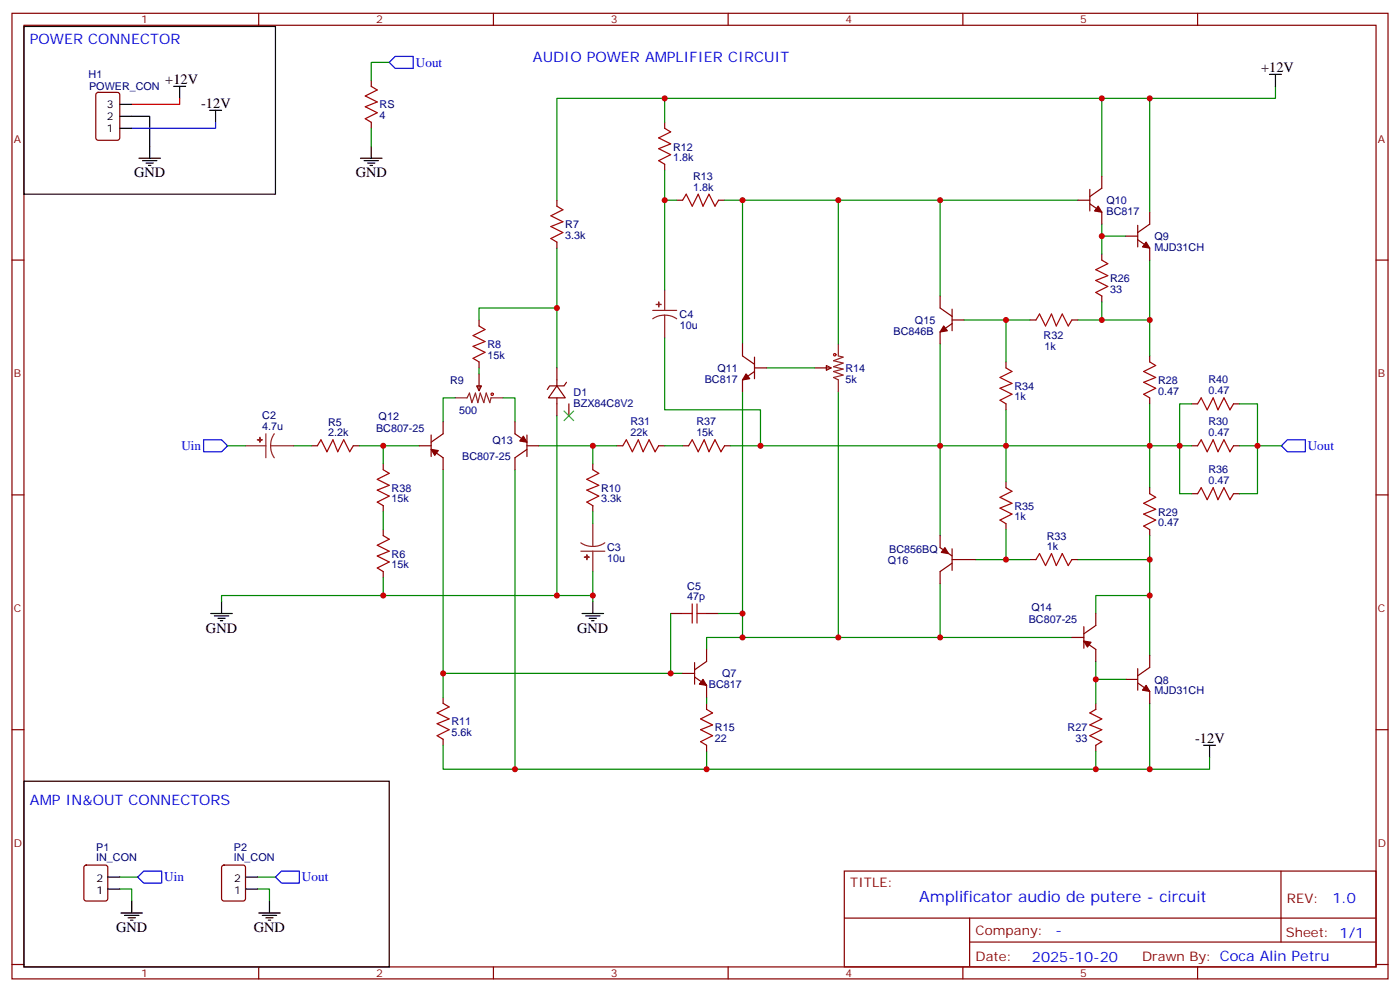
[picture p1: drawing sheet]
<svg xmlns="http://www.w3.org/2000/svg" width="412mm" height="292mm" viewBox="0 0 412 292" stroke-linecap="round" stroke-linejoin="round" font-family="sans-serif">
<g fill="none" stroke="#870000" stroke-width=".35">
<path d="M3.5 3.9h405.4v284.4h-405.4zM7.1 7.4h398.2v277.3h-398.2zM76.2 3.9v3.5M145.3 3.9v3.5M214.5 3.9v3.5M283.6 3.9v3.5M352.8 3.9v3.5M28.5 27.4l.4-.2h5.7l.6 .4 .1 13-.5 .7h-5.9l-.6-.5-.1-12.9zM109.4 23.7v1.7M109.4 36v1.8M195.8 36v1.8M164 58.9v1.8"/>
<path d="M195.8 48.4v1.7M199.3 58.9h1.8M211.7 58.9h1.7M317.5 58.9h3.5M321 55.8v6.3M324.6 51.9v3.5l-3.6 2.5M3.5 76.6h3.6M164 71.3v1.8M321 60l3.6 2.5v3.5M324.6 74.8v1.8M331.6 69.5h3.5M335.1 70.6l3.6 2.5v3.5"/>
<path d="M335.1 66.4v6.3M338.7 62.5v3.5l-3.6 2.5M405.3 76.6h3.6M141.1 94.2v1.8M276.9 87.2v3.5l3.6 2.5M280.5 94.2h3.5M280.5 91.1v6.3M280.5 95.3l-3.6 2.5v3.5M303.4 94.2h1.8M315.7 94.2h1.8M324.6 87.2v1.7M140.4 113.6h1.4l-.7 1.4z"/>
<path d="M141.1 106.6v1.7M141.1 110.1v4.9M164 113.6l2.5 3.6h-4.9zM164 108.3v5.3M164 117.2v5.2M166.9 112.6l-.7 1h-4.3l-.7 1.1M167.6 118.9v3.5M218.7 101.3v3.5l3.5 2.5M222.2 108.3h3.6M222.2 105.2v6.3M222.2 109.4l-3.5 2.5v3.5M239.9 108.3h4.9"/>
<path d="M243.4 107.6l1.4 .7-1.4 .7zM296.3 106.6v1.7M296.3 118.9v1.8M338.7 104.8v1.8M338.7 117.2v1.7M351 118.9h1.8M363.4 118.9h1.7M91.7 131.3h1.8M104.1 131.3h1.7M112.9 136.6v1.7M123.5 131.3h3.5M127 132.3l3.5 2.5v3.5"/>
<path d="M127 128.1v6.3M130.5 124.2v3.5l-3.5 2.5M151.7 124.2v3.5l3.5 2.5M155.2 131.3h3.5M155.2 132.3l-3.5 2.5v3.5M155.2 128.1v6.3M174.6 136.6v1.7M181.7 131.3h1.7M194 131.3h1.8M201.1 131.3h1.7M213.4 131.3h1.8M351 131.3h1.8"/>
<path d="M363.4 131.3h1.7M3.5 145.7h3.6M112.9 148.9v1.8M112.9 156v1.7M174.6 148.9v1.8M276.9 157.7v3.6l3.6 2.4M296.3 141.9v1.7M296.3 154.2v1.8M338.7 143.6v1.8M338.7 156v1.7M351 145.4h1.8M363.4 145.4h1.7"/>
<path d="M405.3 145.7h3.6M112.9 168.3v1.8M280.5 164.8h7M280.5 161.6v6.4M280.5 165.8l-3.6 2.5v3.5M303.4 164.8h1.8M315.7 164.8h1.8M197.6 180.7h3.5M201.1 198.3h3.5M204.6 199.4l3.5 2.4v3.6M204.6 195.1v6.4M208.1 191.2v3.6l-3.5 2.4"/>
<path d="M208.1 180.7h3.6M315.7 187.7h3.6M319.3 188.8l3.5 2.4v3.6M319.3 184.5v6.4M322.8 180.7v3.5l-3.5 2.5M335.1 196.9v6.3M338.7 193v3.5l-3.6 2.5M3.5 214.9h3.6M130.5 205.4v1.7M130.5 217.7v1.8M208.1 207.1v1.8M208.1 219.5v1.7"/>
<path d="M322.8 207.1v1.8M322.8 219.5v1.7M331.6 200.1h3.5M335.1 201.1l3.6 2.5v3.5M405.3 214.9h3.6M24.9 254.9l.5-.2h5.6l.7 .5v9.4l-.4 .7h-5.9l-.7-.4v-9.5zM65.5 254.9l.5-.2h5.6l.7 .5v9.4l-.4 .7h-5.9l-.7-.4v-9.5zM248.7 256.5h156.6v28.2h-156.6zM377.3 256.5v20.9M248.7 270.4h156.5M285.6 277.4h119.6M285.6 270.4v14.1"/>
<path d="M3.5 284h3.6M76.2 284.7v3.6M145.3 284.7v3.6M214.5 284.7v3.6M283.6 284.7v3.6M352.8 284.7v3.6M405.3 284h3.6"/>
</g>
<g fill="none" stroke="#a10000" stroke-width=".35">
<path d="M109.4 25.4l1.7 1.1-3.5 1.8 3.5 1.7-3.5 1.4 3.5 1.8-3.5 1.8 1.8 1M195.8 37.8l1.8 1-3.6 1.8 3.6 1.8-3.6 1.4 3.6 1.7-3.6 1.8 1.8 1.1M201.1 58.9l1-1.7 1.8 3.5 1.8-3.5 1.4 3.5 1.7-3.5 1.8 3.5 1.1-1.8M164 60.7l1.8 1.1-3.5 1.7 3.5 1.8-3.5 1.4 3.5 1.8-3.5 1.7 1.7 1.1M324.6 76.6l1.7 1-3.5 1.8 3.5 1.8-3.5 1.4 3.5 1.7-3.5 1.8 1.8 1.1M141.1 96l1.8 1-3.6 1.8 3.6 1.8-3.6 1.4 3.6 1.8-3.6 1.7 1.8 1.1M305.2 94.2l1-1.7 1.8 3.5 1.7-3.5 1.4 3.5 1.8-3.5 1.8 3.5 1-1.8M296.3 108.3l1.8 1.1-3.5 1.8 3.5 1.7-3.5 1.4 3.5 1.8-3.5 1.8 1.7 1M338.7 106.6l1.7 1-3.5 1.8 3.5 1.8-3.5 1.4 3.5 1.7-3.5 1.8 1.8 1.1M352.8 118.9l1-1.7 1.8 3.5 1.8-3.5 1.4 3.5 1.7-3.5 1.8 3.5 1.1-1.8M93.5 131.3l1-1.8 1.8 3.5 1.8-3.5 1.4 3.5 1.7-3.5 1.8 3.5 1.1-1.7M112.9 138.3l1.8 1.1-3.6 1.7 3.6 1.8-3.6 1.4 3.6 1.8-3.6 1.7 1.8 1.1"/>
<path d="M174.6 138.3l1.8 1.1-3.5 1.7 3.5 1.8-3.5 1.4 3.5 1.8-3.5 1.7 1.7 1.1M183.4 131.3l1.1-1.8 1.8 3.5 1.7-3.5 1.4 3.5 1.8-3.5 1.8 3.5 1-1.7M202.8 131.3l1.1-1.8 1.8 3.5 1.7-3.5 1.4 3.5 1.8-3.5 1.8 3.5 1-1.7M352.8 131.3l1-1.8 1.8 3.5 1.8-3.5 1.4 3.5 1.7-3.5 1.8 3.5 1.1-1.7M112.9 157.7l1.8 1.1-3.6 1.7 3.6 1.8-3.6 1.4 3.6 1.8-3.6 1.8 1.8 1M296.3 143.6l1.8 1.1-3.5 1.7 3.5 1.8-3.5 1.4 3.5 1.8-3.5 1.7 1.7 1.1M338.7 145.4l1.7 1-3.5 1.8 3.5 1.8-3.5 1.4 3.5 1.7-3.5 1.8 1.8 1.1M352.8 145.4l1-1.8 1.8 3.5 1.8-3.5 1.4 3.5 1.7-3.5 1.8 3.5 1.1-1.7M203.9 177.8v5.7M205.3 177.8v5.7M305.2 164.8l1-1.8 1.8 3.5 1.7-3.5 1.4 3.5 1.8-3.5 1.8 3.5 1-1.7M201.1 180.7h2.8"/>
<path d="M205.3 180.7h2.8M130.5 207.1l1.8 1.1-3.5 1.7 3.5 1.8-3.5 1.4 3.5 1.8-3.5 1.7 1.7 1.1M208.1 208.9l1.8 1-3.5 1.8 3.5 1.8-3.5 1.4 3.5 1.7-3.5 1.8 1.7 1.1M322.8 208.9l-1.8 1 3.6 1.8-3.6 1.8 3.6 1.4-3.6 1.7 3.6 1.8-1.8 1.1"/>
<circle cx="145" cy="116.1" r=".35"/>
<circle cx="245.9" cy="104.5" r=".35"/>
</g>
<g fill="none" stroke="#008700" stroke-width=".35">
<path d="M114.7 18.4h-5.3v5.3M109.4 37.8v5.3M195.8 36v-7h-31.8v29.9M324.6 29v22.9M338.7 29v33.5M375.7 25.4v3.6h-179.9M195.8 50.1v8.8M199.3 58.9h-3.5v26.5M213.4 58.9h5.3v42.4M218.7 58.9h98.8M246.9 58.9v42.4M276.9 58.9v28.3"/>
<path d="M164 73.1v17.6M324.6 69.5h7M324.6 66v8.8M338.7 76.6v28.2M141.1 94.2v-3.5h22.9v17.6M195.8 99.5v21.2h28.2v10.6h-8.8M284 94.2h12.3v12.4M296.3 94.2h7.1M324.6 88.9v5.3h-7.1M324.6 94.2h14.1M134.1 117.2h-3.6v7M141.1 108.3v1.8"/>
<path d="M148.2 117.2h3.5v7M218.7 115.4v72.3h28.2v-72.3M225.8 108.3h14.1M276.9 101.3v56.4M338.7 118.9v12.4h8.8v-12.4h3.5M365.1 118.9h5.3v12.4h-5.3M67 131.3h5.3M86.4 131.3h5.3M105.8 131.3h7.1v5.3M112.9 131.3h10.6M130.5 138.3v67.1M151.7 138.3v88.2h56.4v-5.3"/>
<path d="M158.7 131.3h15.9v5.3M164 122.4v53M174.6 131.3h7.1M195.8 131.3h5.3M224 131.3h114.7v12.3M296.3 120.7v21.2M351 131.3h-3.5v14.1h3.5M377.5 131.3h-7.1v14.1h-5.3M112.9 150.7v5.3M174.6 150.7v3.5M296.3 156v8.8h7.1M338.7 157.7v35.3"/>
<path d="M112.9 170.1v5.3h-47.6v1.7M112.9 175.4h61.7M174.6 168.3v8.8M276.9 171.8v15.9M287.5 164.8h8.8M317.5 164.8h21.2M338.7 175.4h-15.9v5.3M130.5 198.3h70.6M197.6 180.7v17.6M211.7 180.7h7M218.7 187.7h-10.6v3.5M246.9 187.7h68.8"/>
<path d="M322.8 194.8v12.3M130.5 219.5v7h21.2M208.1 205.4v1.7M322.8 200.1h8.8M338.7 207.1v19.4M322.8 221.2v5.3M356.3 223v3.5h-148.2M35.3 258.3h5.3M75.8 258.3h5.3M35.3 261.8h3.5v3.5M75.8 261.8h3.6v3.5"/>
</g>
<path d="M116.4 16.6h5.3v3.5h-5.3l-1.7-1.7zM63.5 36v1.8h-24.7M60 129.5h5.3l1.7 1.8-1.7 1.7h-5.3zM377.5 131.3l1.7-1.8h5.3v3.5h-5.3zM42.3 256.5h5.3v3.5h-5.3l-1.7-1.7zM81.1 258.3l1.8-1.8h5.3v3.5h-5.3z" fill="none" stroke="#00f" stroke-width=".35"/>
<g fill="none" stroke="#000" stroke-width=".35">
<path d="M7.1 7.8h74v49.4h-74zM35.3 34.3h8.8v12.3M35.3 30.7h3.5M35.3 37.8h3.5M51.2 25.4h3.5M52.9 25.4v3.6M61.7 32.5h3.6M63.5 32.5v3.5M373.9 21.9h3.6M375.7 21.9v3.5M40.9 46.6h6.4M42 47.3h4.2"/>
<path d="M43 48h2.2M43.7 48.7h.7M106.2 46.6h6.3M107.2 47.3h4.3M108.3 48h2.1M109 48.7h.7M109.4 43.1v3.5M65.3 177.1v3.6M174.6 177.1v3.6M62.1 180.7h6.3M63.1 181.4h4.3M64.2 182.1h2.1"/>
<path d="M64.9 182.8h.7M171.4 180.7h6.4M172.5 181.4h4.2M173.6 182.1h2.1M174.3 182.8h.7M354.5 219.5h3.6M356.3 219.5v3.5M7.1 230h107.6v54.7h-107.6zM31.7 258.3h3.6M72.3 258.3h3.5M31.7 261.8h3.6M35.6 268.9h6.4"/>
<path d="M36.7 269.6h4.2M37.7 270.3h2.2M38.5 271h.7M38.8 265.3v3.6M72.3 261.8h3.5M76.2 268.9h6.3M77.3 269.6h4.2M78.3 270.3h2.1M79 271h.7M79.4 265.3v3.6"/>
</g>
<g fill="none" stroke="#8c2424" stroke-width=".35">
<path d="M192.3 91.4h7M195.8 92.8l1.8 .3 1.7 .8M195.8 92.8l-1.9 .3-1.6 .8M195.8 85.4v6M195.8 92.8v6.7M134.1 117.2h3.5l.7-1.5 .7 2.9 1.1-2.9 .7 2.9 .7-2.9 1 2.9 .7-2.9 1.1 2.9 .3-1.4h3.6M246.9 101.3v3.5l1.5 .4-2.9 1 2.9 .7-2.9 1.1 2.9 .7-2.9 .7 2.9 1.1-2.9 .7 1.4 .7v3.5M72.3 131.3h6M78.3 127.7v7.1M79.7 131.3l.3 1.8 .8 1.7M79.7 131.3h6.7M80.8 127.7l-.8 1.7-.3 1.9"/>
<path d="M171.1 159.8l1.7 .9 1.8 .2M174.6 154.2v6.7M178.2 159.8l-1.7 .9-1.9 .2M171.1 162.3h7.1M174.6 162.3v6"/>
</g>
<g fill="#8c2424" stroke="#8c2424" stroke-width=".35">
<path d="M76.6 128.8v1.4z"/>
<path d="M75.8 129.5h1.5z"/>
<path d="M193.3 89.6l1.4 .1z"/>
<path d="M194 88.9l.1 1.4z"/>
<path d="M172.2 164l1.4 .1z"/>
<path d="M172.9 163.4v1.4z"/>
</g>
<path d="M52.9 29v1.7h-14.1" fill="none" stroke="#f00" stroke-width=".35"/>
<g fill="#870000" stroke="#870000" stroke-width=".35">
<path d="M219.8 110.1l1 1.4-2.1 .4z"/>
<path d="M207.1 200.1l1 1.7-2.1-.3z"/>
<path d="M337.6 201.8l1.1 1.8-2.2-.4z"/>
<path d="M337.6 71.3l1.1 1.8-2.2-.4z"/>
<path d="M278.3 161.3l1.1 1.7-2.1-.3z"/>
<path d="M319.3 188.8l2.1 .3-1.1 1.4z"/>
<path d="M323.5 60.7l1.1 1.8-2.2-.4z"/>
<path d="M278 96l1 1.4-2.1 .4z"/>
<path d="M127 132.3l2.1 .4-1 1.4z"/>
<path d="M154.2 128.4l1 1.8-2.1-.3z"/>
</g>
<path d="M166.2 121l2.8 2.9M169 121l-2.8 2.9" fill="none" stroke="#3c3" stroke-width=".35"/>
<g fill="#c00">
<circle cx="164" cy="90.7" r=".88"/>
<circle cx="151.7" cy="226.5" r=".88"/>
<circle cx="338.7" cy="131.3" r=".88"/>
<circle cx="195.8" cy="29" r=".88"/>
<circle cx="347.5" cy="131.3" r=".88"/>
<circle cx="276.9" cy="131.3" r=".88"/>
<circle cx="338.7" cy="94.2" r=".88"/>
<circle cx="296.3" cy="94.2" r=".88"/>
<circle cx="338.7" cy="226.5" r=".88"/>
<circle cx="130.5" cy="198.3" r=".88"/>
<circle cx="218.7" cy="187.7" r=".88"/>
<circle cx="197.6" cy="198.3" r=".88"/>
<circle cx="218.7" cy="180.7" r=".88"/>
<circle cx="218.7" cy="58.9" r=".88"/>
<circle cx="246.9" cy="58.9" r=".88"/>
<circle cx="276.9" cy="58.9" r=".88"/>
<circle cx="338.7" cy="29" r=".88"/>
<circle cx="324.6" cy="29" r=".88"/>
<circle cx="324.6" cy="94.2" r=".88"/>
<circle cx="324.6" cy="69.5" r=".88"/>
<circle cx="296.3" cy="131.3" r=".88"/>
<circle cx="322.8" cy="226.5" r=".88"/>
<circle cx="338.7" cy="164.8" r=".88"/>
<circle cx="246.9" cy="187.7" r=".88"/>
<circle cx="208.1" cy="226.5" r=".88"/>
<circle cx="195.8" cy="58.9" r=".88"/>
<circle cx="112.9" cy="131.3" r=".88"/>
<circle cx="174.6" cy="175.4" r=".88"/>
<circle cx="112.9" cy="175.4" r=".88"/>
<circle cx="164" cy="175.4" r=".88"/>
<circle cx="174.6" cy="131.3" r=".88"/>
<circle cx="224" cy="131.3" r=".88"/>
<circle cx="276.9" cy="187.7" r=".88"/>
<circle cx="338.7" cy="175.4" r=".88"/>
<circle cx="322.8" cy="200.1" r=".88"/>
<circle cx="296.3" cy="164.8" r=".88"/>
<circle cx="370.4" cy="131.3" r=".88"/>
</g>
<text font-size="4.6" fill="#00f" x="270.8" y="265.5">Amplificator audio de putere - circuit</text>
<g font-size="4.2" fill="#00f">
<text x="8.8" y="13.1">POWER CONNECTOR</text>
<text x="157" y="18.4">AUDIO POWER AMPLIFIER CIRCUIT</text>
<text x="8.8" y="237.1">AMP IN&amp;OUT CONNECTORS</text>
<text x="392.5" y="265.8">1.0</text>
<text x="310.9" y="275.3">-</text>
<text x="304" y="283.1">2025-10-20</text>
</g>
<g font-size="4.2">
<text x="371.5" y="21.2">+12V</text>
<text x="48.7" y="24.7">+12V</text>
<text x="59.3" y="31.8">-12V</text>
<text x="39.5" y="52.2">GND</text>
<text x="104.8" y="52.2">GND</text>
<text x="60.7" y="186.3">GND</text>
<text x="170" y="186.3">GND</text>
<text x="352.1" y="218.8">-12V</text>
<text x="34.2" y="274.5">GND</text>
<text x="74.8" y="274.5">GND</text>
</g>
<g font-size="3.9" fill="#00f">
<text x="122.5" y="19.8">Uout</text>
<text x="53.4" y="132.5">Uin</text>
<text x="385.2" y="132.6">Uout</text>
<text x="48.4" y="259.5">Uin</text>
<text x="89" y="259.5">Uout</text>
</g>
<g font-size="3.9" fill="#800">
<text x="250.5" y="261.1">TITLE:</text>
<text x="379.1" y="265.8">REV:</text>
<text x="287.4" y="275.3">Company:</text>
<text x="378.7" y="275.9">Sheet: 1/1</text>
<text x="287.4" y="283">Date:</text>
<text x="336.4" y="283.1">Drawn By: Coca Alin Petru</text>
</g>
<g font-size="3.2" fill="#800">
<text x="41.6" y="6.9">1</text>
<text x="110.8" y="6.9">2</text>
<text x="179.9" y="6.9">3</text>
<text x="249.1" y="6.9">4</text>
<text x="318.2" y="6.9">5</text>
<text x="4.1" y="42">A</text>
<text x="405.9" y="42">A</text>
<text x="4.1" y="111.2">B</text>
<text x="405.9" y="111.2">B</text>
<text x="4.1" y="180.3">C</text>
<text x="405.9" y="180.3">C</text>
<text x="4.1" y="249.4">D</text>
<text x="405.9" y="249.4">D</text>
<text x="41.6" y="287.7">1</text>
<text x="110.8" y="287.7">2</text>
<text x="179.9" y="287.7">3</text>
<text x="249.1" y="287.7">4</text>
<text x="318.2" y="287.7">5</text>
</g>
<g font-size="3.2" fill="#000080">
<text x="26.1" y="23.1">H1</text>
<text x="26.3" y="26.6">POWER_CON</text>
<text x="111.8" y="35.1">4</text>
<text x="111.8" y="31.9">RS</text>
<text x="198.3" y="47.4">1.8k</text>
<text x="198.3" y="44.3">R12</text>
<text x="204.2" y="53.1">R13</text>
<text x="204.2" y="56.1">1.8k</text>
<text x="326" y="63.3">BC817</text>
<text x="326" y="60.1">Q10</text>
<text x="166.5" y="70.3">3.3k</text>
<text x="166.5" y="67.3">R7</text>
<text x="340.1" y="70.7">Q9</text>
<text x="340.1" y="73.8">MJD31CH</text>
<text x="327" y="83">R26</text>
<text x="327" y="86.2">33</text>
<text x="200.2" y="93.6">C4</text>
<text x="269.5" y="95.5">Q15</text>
<text x="200.2" y="96.8">10u</text>
<text x="263.2" y="98.5">BC846B</text>
<text x="307.4" y="99.9">R32</text>
<text x="143.6" y="105.6">15k</text>
<text x="143.6" y="102.4">R8</text>
<text x="307.7" y="103.1">1k</text>
<text x="132.6" y="113">R9</text>
<text x="207.6" y="112.7">BC817</text>
<text x="211.3" y="109.5">Q11</text>
<text x="249.1" y="112.6">5k</text>
<text x="249.1" y="109.6">R14</text>
<text x="341.1" y="113">R28</text>
<text x="356" y="112.9">R40</text>
<text x="169" y="119.7">BZX84C8V2</text>
<text x="169" y="116.5">D1</text>
<text x="298.8" y="117.9">1k</text>
<text x="298.8" y="114.9">R34</text>
<text x="341.1" y="116.2">0.47</text>
<text x="356" y="116.1">0.47</text>
<text x="77.3" y="123.5">C2</text>
<text x="96.7" y="125.4">R5</text>
<text x="111.5" y="123.6">Q12</text>
<text x="135.3" y="121.8">500</text>
<text x="185.7" y="125.3">R31</text>
<text x="205.1" y="125.3">R37</text>
<text x="356" y="125.3">R30</text>
<text x="77.3" y="126.7">4.7u</text>
<text x="96.7" y="128.4">2.2k</text>
<text x="110.8" y="127.1">BC807-25</text>
<text x="145.1" y="130.7">Q13</text>
<text x="185.7" y="128.4">22k</text>
<text x="205.1" y="128.4">15k</text>
<text x="356" y="128.4">0.47</text>
<text x="136.2" y="135.6">BC807-25</text>
<text x="356" y="142.6">0.47</text>
<text x="356" y="139.4">R36</text>
<text x="115.4" y="147.9">15k</text>
<text x="115.4" y="144.9">R38</text>
<text x="177.1" y="147.9">3.3k</text>
<text x="177.1" y="144.7">R10</text>
<text x="298.8" y="153.2">1k</text>
<text x="298.8" y="150.1">R35</text>
<text x="341.1" y="155">0.47</text>
<text x="341.1" y="151.9">R29</text>
<text x="308.3" y="162">1k</text>
<text x="308.3" y="158.9">R33</text>
<text x="115.4" y="167.3">15k</text>
<text x="115.4" y="164.3">R6</text>
<text x="178.9" y="165.6">10u</text>
<text x="178.9" y="162.4">C3</text>
<text x="261.6" y="166">Q16</text>
<text x="261.9" y="163">BC856BQ</text>
<text x="202.4" y="173.7">C5</text>
<text x="202.4" y="176.8">47p</text>
<text x="303" y="183.6">BC807-25</text>
<text x="303.8" y="180">Q14</text>
<text x="208.8" y="202.6">BC817</text>
<text x="212.7" y="199.4">Q7</text>
<text x="340.1" y="201.3">Q8</text>
<text x="340.1" y="204.3">MJD31CH</text>
<text x="133" y="213.5">R11</text>
<text x="210.6" y="215.3">R15</text>
<text x="314.5" y="215.3">R27</text>
<text x="133" y="216.7">5.6k</text>
<text x="210.6" y="218.5">22</text>
<text x="316.8" y="218.5">33</text>
<text x="28.3" y="250.5">P1</text>
<text x="68.9" y="250.5">P2</text>
<text x="28.3" y="253.7">IN_CON</text>
<text x="68.9" y="253.7">IN_CON</text>
</g>
<g font-size="3.2">
<text x="31.5" y="31.8">3</text>
<text x="31.5" y="35.3">2</text>
<text x="31.5" y="38.8">1</text>
<text x="28.4" y="263.2">1</text>
<text x="28.4" y="259.7">2</text>
<text x="69" y="263.2">1</text>
<text x="69" y="259.7">2</text>
</g>
</svg>
